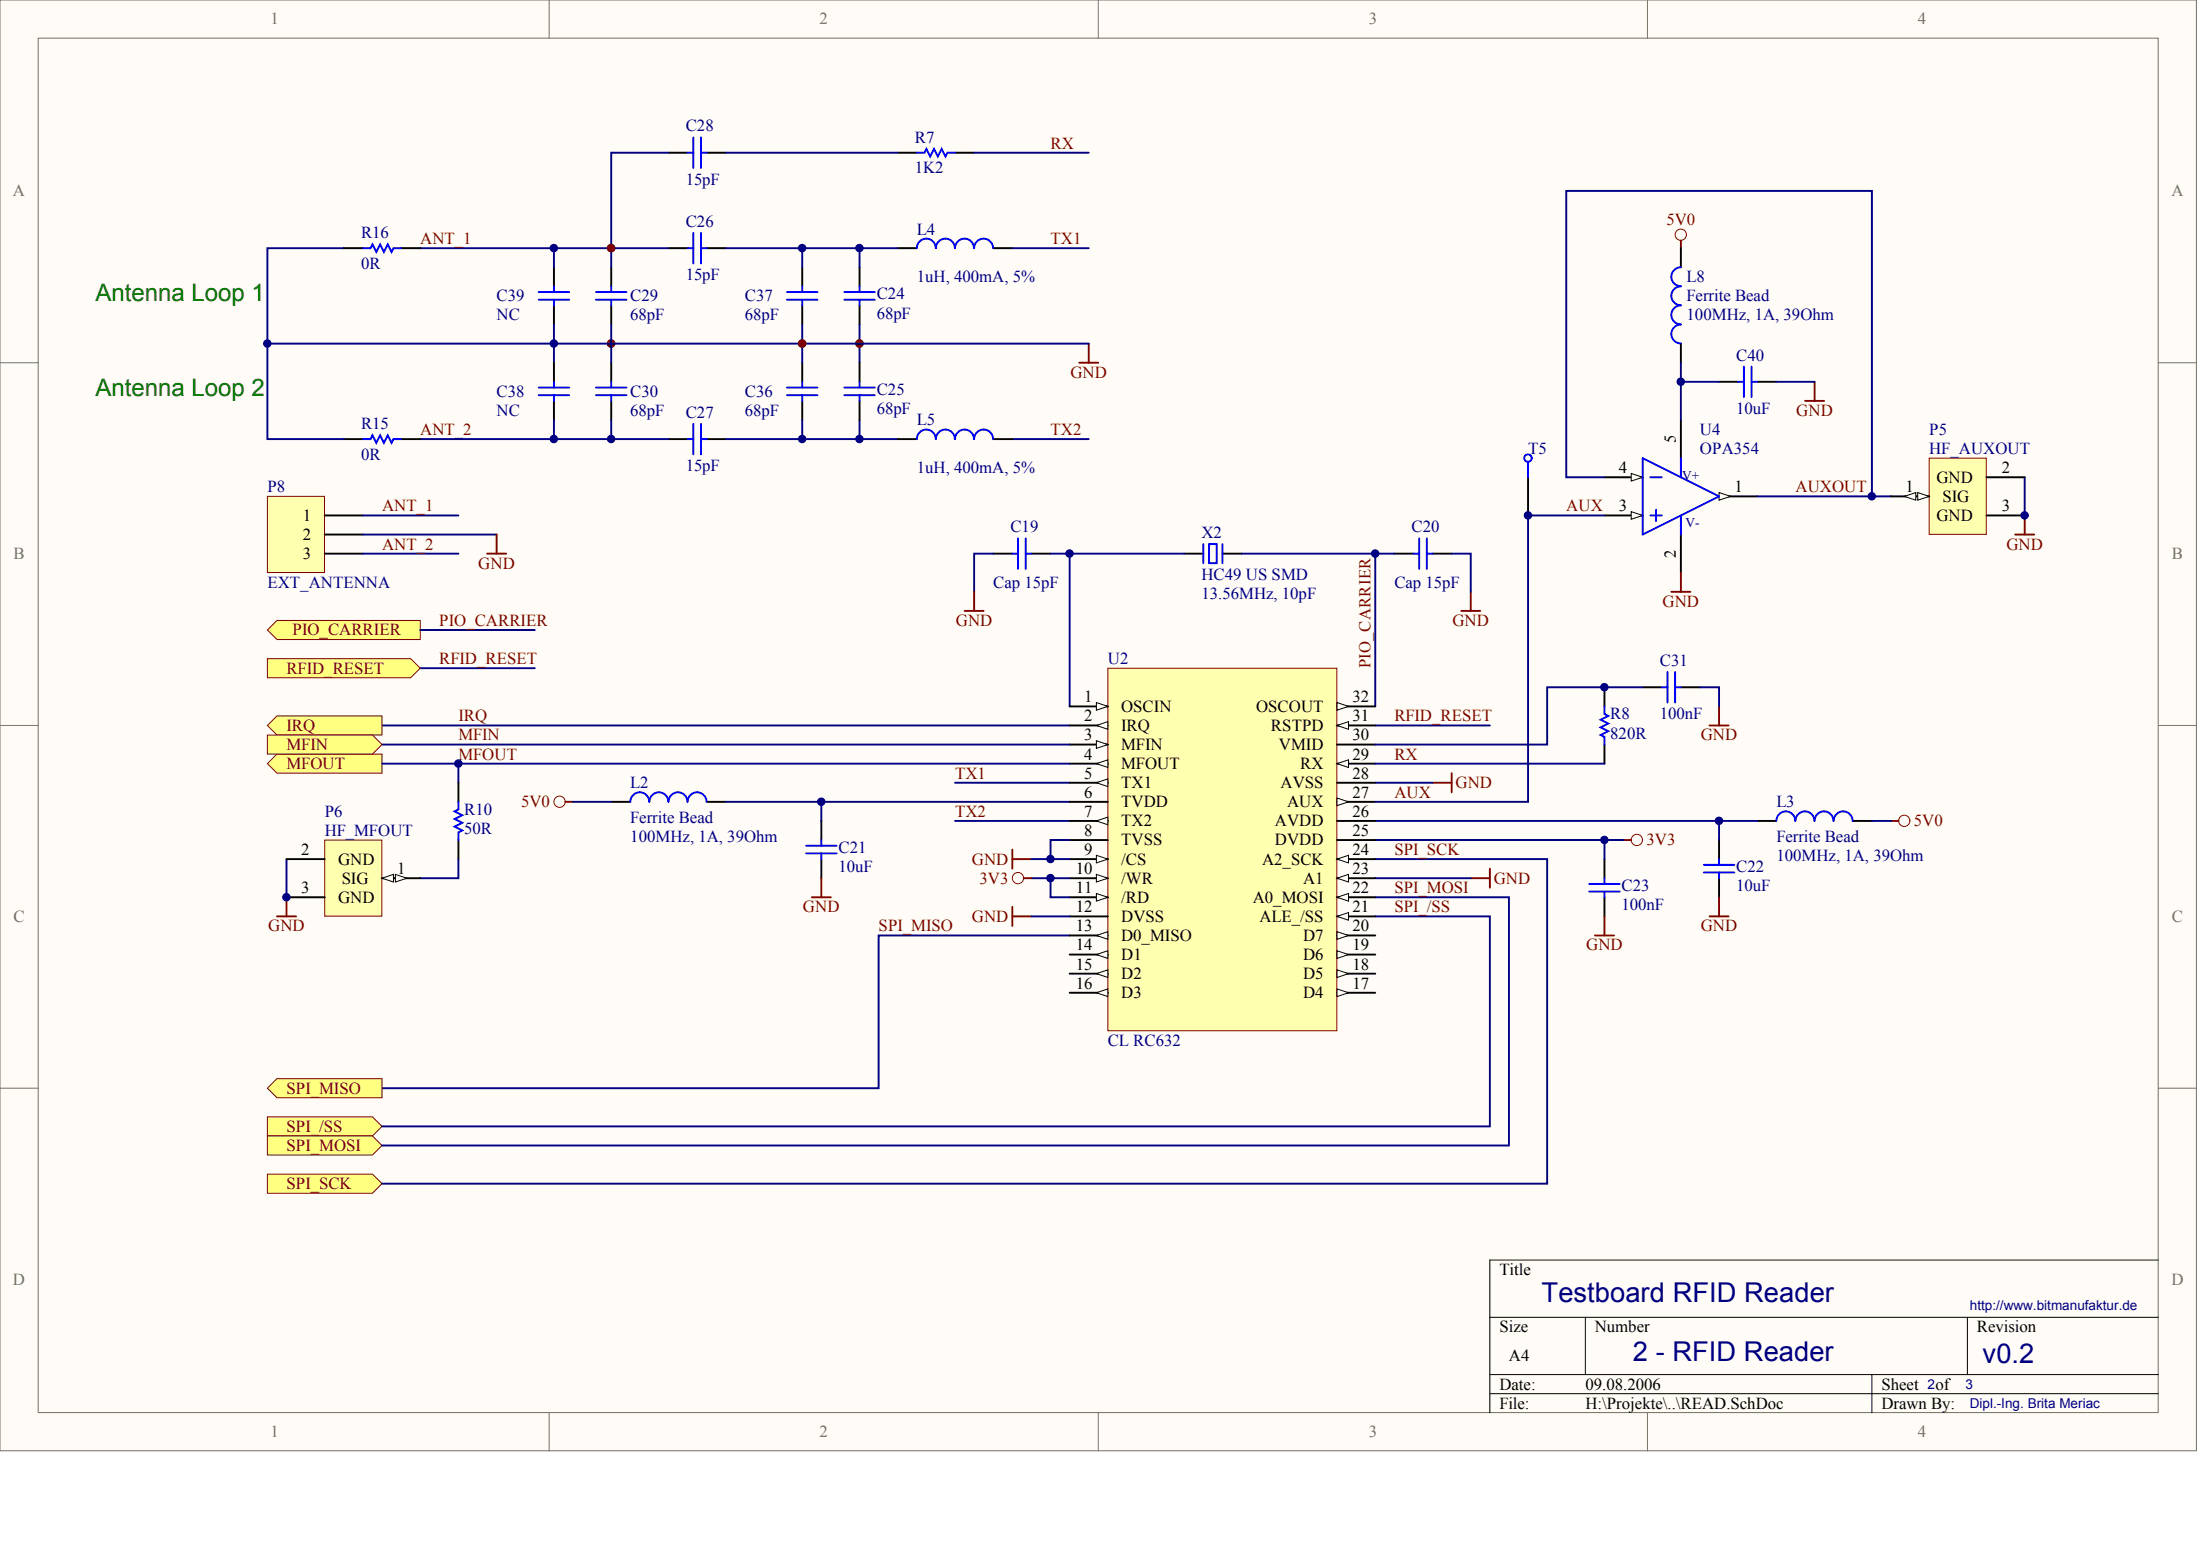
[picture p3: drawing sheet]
<svg xmlns="http://www.w3.org/2000/svg" width="840mm" height="594mm" viewBox="0 0 840 594" stroke-linecap="round" stroke-linejoin="round" font-family="sans-serif">
<g fill="#fffcf8" stroke="#716f64" stroke-width=".38">
<path d="M0 0h838.2v553.5h-838.2z"/>
<path d="M14.6 14.6h809.1v524.4h-809.1z"/>
</g>
<path d="M209.6 0v14.6M419.2 0v14.6M628.7 0v14.6M0 138.4h14.6M823.7 138.4h14.6M0 276.8h14.6M823.7 276.8h14.6M0 415.2h14.6M823.7 415.2h14.6M209.6 539v14.6M419.2 539v14.6M628.7 539v14.6" fill="none" stroke="#716f64" stroke-width=".38"/>
<path d="M823.7 480.8h-255.1v58.2M568.6 502.6h255.1M605 502.6v21.9M750.8 502.6v21.9M568.6 524.5h255.1M568.6 531.8h255.1M714.4 524.5v14.5" fill="none" stroke="#000" stroke-width=".38"/>
<g fill="#000080" stroke="#000080" stroke-width=".38">
<circle cx="233.2" cy="131.1" r="1.42"/>
<circle cx="233.2" cy="94.7" r="1.42"/>
<circle cx="306.1" cy="131.1" r="1.42"/>
<circle cx="328" cy="131.1" r="1.42"/>
</g>
<path d="M379.1 211.2h7.3M393.6 211.2h7.3M452 211.2h7.2M466.5 211.2h7.3M532.1 211.2h7.3M546.7 211.2h7.3" fill="none" stroke="#000" stroke-width=".73"/>
<path d="M386.4 211.2h2.1M388.5 205.4v11.7M391.5 211.2h2.1M391.5 205.4v11.7M459.2 207.6v7.3M461.4 207.6h3v7.3h-3zM466.5 207.6v7.3M539.4 211.2h2.2M541.6 205.4v11.7M544.5 205.4v11.7M544.5 211.2h2.2" fill="none" stroke="#00f" stroke-width=".73"/>
<path d="M379.1 211.2h-7.3v14.6M400.9 211.2h7.3M452 211.2h-43.8v58.3M473.8 211.2h51.1v58.3M524.9 211.2h7.2M554 211.2h7.3v14.6M145.8 276.8h262.4M524.9 298.7h21.8M524.9 320.5h94.7" fill="none" stroke="#000080" stroke-width=".73"/>
<path d="M411.9 138.4h7.3M415.5 131.1v7.3M557.7 233.1h7.2M561.3 225.8v7.3M546.7 298.7h7.3M554 295v7.3M215.8 305.9h2.9M386.4 324.2v7.2M386.4 327.8h7.2M619.6 320.5h2.9" fill="none" stroke="#800000" stroke-width=".73"/>
<g fill="none" stroke="#800000" stroke-width=".38">
<circle cx="213.6" cy="305.9" r="2.15"/>
<circle cx="624.7" cy="320.5" r="2.15"/>
</g>
<path d="M102.1 276.8l3.6-3.6h40.1v7.2h-40.1z" fill-rule="evenodd" fill="#ffff80" stroke="#800000" stroke-width=".38"/>
<path d="M233.3 305.9h7.3M269.7 305.9h7.3M313.5 313.2v7.3M670.6 313.2h7.3M707.1 313.2h7.3M313.5 327.8v7.3M656.1 320.5v7.3M656.1 335.1v7.3" fill="none" stroke="#000" stroke-width=".73"/>
<g fill="none" stroke="#00f" stroke-width=".73">
<path d="M247.8 305.9a3.6 3.6 0 0 0-3.6-3.6 3.6 3.6 0 0 0-3.6 3.6M255.1 305.9a3.6 3.6 0 0 0-3.6-3.6 3.6 3.6 0 0 0-3.7 3.6M262.4 305.9a3.6 3.6 0 0 0-3.7-3.6 3.6 3.6 0 0 0-3.6 3.6M269.6 305.9a3.6 3.6 0 0 0-3.6-3.6 3.6 3.6 0 0 0-3.6 3.6M685.2 313.2a3.6 3.6 0 0 0-3.7-3.6 3.6 3.6 0 0 0-3.6 3.6M699.7 313.2a3.6 3.6 0 0 0-3.6-3.6 3.6 3.6 0 0 0-3.7 3.6 3.6 3.6 0 0 0-3.6-3.6 3.6 3.6 0 0 0-3.6 3.6M707 313.2a3.6 3.6 0 0 0-3.6-3.6 3.6 3.6 0 0 0-3.6 3.6M307.6 325.6h11.7M307.6 322.7h11.7M313.5 320.5v2.2M313.5 325.6v2.2M650.2 332.9h11.7"/>
<path d="M650.2 330h11.7M656.1 327.8v2.2M656.1 332.9v2.2"/>
</g>
<path d="M218.7 305.9h14.6M277 305.9h131.2M313.5 305.9v7.3M524.9 313.2h145.7M656.1 313.2v7.3M714.4 313.2h7.3M408.2 356.9h-72.9v58.3h-189.5" fill="none" stroke="#000080" stroke-width=".73"/>
<circle cx="726.7" cy="313.2" r="2.15" fill="none" stroke="#800000" stroke-width=".38"/>
<path d="M721.7 313.2h2.9M313.5 335.1v7.3M309.8 342.4h7.3M652.4 349.7h7.3M656.1 342.4v7.3" fill="none" stroke="#800000" stroke-width=".73"/>
<g fill="#ffff80" stroke="#800000" stroke-width=".38">
<path d="M102.1 415.2l3.6-3.6h40.1v7.3h-40.1z" fill-rule="evenodd"/>
<path d="M102.1 448h40l3.7 3.6-3.7 3.7h-40z" fill-rule="evenodd"/>
<path d="M102.1 426.1h40l3.7 3.7-3.7 3.6h-40z" fill-rule="evenodd"/>
<path d="M102.1 433.4h40l3.7 3.7-3.7 3.6h-40z" fill-rule="evenodd"/>
</g>
<path d="M524.9 276.8h43.7M364.5 298.7h43.7M364.5 313.2h43.7M524.9 327.8h65.6v123.8h-444.7M524.9 335.1h36.4M524.9 342.4h51v94.7h-430.1M524.9 349.7h43.7v80.1h-422.8" fill="none" stroke="#000080" stroke-width=".73"/>
<path d="M652.4 276.8h7.3M656.1 269.5v7.3M561.3 335.1h7.3M568.6 331.4v7.3M608.7 356.9h7.3M612.3 349.7v7.2" fill="none" stroke="#800000" stroke-width=".73"/>
<g fill="none" stroke="#000" stroke-width=".73">
<path d="M255.1 58.3h7.3M269.7 58.3h7.3M342.6 58.3h7.3M364.5 58.3h7.3M255.1 94.7h7.3M269.7 94.7h7.3M342.6 94.7h7.3M379.1 94.7h7.3M328 102v7.3M328 116.5v7.3M255.1 167.5h7.3M269.7 167.5h7.3"/>
<path d="M612.3 262.2v7.3M626.9 262.2h7.3M641.5 262.2h7.3M612.3 284.1v7.3M612.3 327.8v7.3M612.3 342.4v7.3"/>
</g>
<g fill="none" stroke="#00f" stroke-width=".73">
<path d="M262.4 58.3h2.2M264.6 52.4v11.7M267.5 52.4v11.7M267.5 58.3h2.2M349.9 58.3h2.9l.7-1.5 1.5 2.9 1.5-2.9 1.4 2.9 1.5-2.9 1.4 2.9 .8-1.4h2.9M262.4 94.7h2.2M264.6 88.9v11.6M267.5 88.9v11.6M267.5 94.7h2.2M357.1 94.7a3.6 3.6 0 0 0-3.6-3.7 3.6 3.6 0 0 0-3.6 3.7M364.4 94.7a3.6 3.6 0 0 0-3.6-3.7 3.6 3.6 0 0 0-3.6 3.7M371.7 94.7a3.6 3.6 0 0 0-3.6-3.7 3.6 3.6 0 0 0-3.6 3.7"/>
<path d="M379 94.7a3.6 3.6 0 0 0-3.6-3.7 3.6 3.6 0 0 0-3.6 3.7M322.2 111.4h11.7M322.2 114.4h11.7M328 109.3v2.1M328 114.4v2.1M262.4 167.5h2.2M264.6 161.7v11.7M267.5 161.7v11.7M267.5 167.5h2.2M636.4 256.4v11.7M639.3 256.4v11.7M612.3 269.5v2.9l1.5 .8-2.9 1.4 2.9 1.5-2.9 1.4 2.9 1.5-2.9 1.4 1.4 .8v2.9"/>
<path d="M634.2 262.2h2.2M639.3 262.2h2.2M606.5 337.3h11.7M612.3 335.1v2.2M606.5 340.2h11.7M612.3 340.2v2.2"/>
</g>
<path d="M422.8 255h87.4v138.3h-87.4z" fill="#ffffb0" stroke="#800000" stroke-width=".38"/>
<path d="M408.2 269.5h14.6" fill="none" stroke="#000" stroke-width=".73"/>
<path d="M418.4 268.1l4.4 1.4-4.4 1.5z" fill="#fffcf8" stroke="#000" stroke-width=".38"/>
<path d="M408.2 276.8h14.6" fill="none" stroke="#000" stroke-width=".73"/>
<path d="M418.4 276.8l4.4-1.5v3z" fill="#fffcf8" stroke="#000" stroke-width=".38"/>
<path d="M408.2 284.1h14.6" fill="none" stroke="#000" stroke-width=".73"/>
<path d="M418.4 282.6l4.4 1.5-4.4 1.4z" fill="#fffcf8" stroke="#000" stroke-width=".38"/>
<path d="M408.2 291.4h14.6" fill="none" stroke="#000" stroke-width=".73"/>
<path d="M418.4 291.4l4.4-1.5v2.9z" fill="#fffcf8" stroke="#000" stroke-width=".38"/>
<path d="M408.2 298.7h14.6" fill="none" stroke="#000" stroke-width=".73"/>
<path d="M418.4 298.7l4.4-1.5v2.9z" fill="#fffcf8" stroke="#000" stroke-width=".38"/>
<path d="M408.2 305.9h14.6M408.2 313.2h14.6" fill="none" stroke="#000" stroke-width=".73"/>
<path d="M418.4 313.2l4.4-1.4v2.9z" fill="#fffcf8" stroke="#000" stroke-width=".38"/>
<path d="M408.2 320.5h14.6M408.2 327.8h14.6" fill="none" stroke="#000" stroke-width=".73"/>
<path d="M418.4 326.3l4.4 1.5-4.4 1.5z" fill="#fffcf8" stroke="#000" stroke-width=".38"/>
<path d="M408.2 335.1h14.6" fill="none" stroke="#000" stroke-width=".73"/>
<path d="M418.4 333.6l4.4 1.5-4.4 1.4z" fill="#fffcf8" stroke="#000" stroke-width=".38"/>
<path d="M408.2 342.4h14.6" fill="none" stroke="#000" stroke-width=".73"/>
<path d="M418.4 340.9l4.4 1.5-4.4 1.4z" fill="#fffcf8" stroke="#000" stroke-width=".38"/>
<path d="M408.2 349.7h14.6M408.2 356.9h14.6" fill="none" stroke="#000" stroke-width=".73"/>
<path d="M418.4 356.9l4.4-1.4v2.9z" fill="#fffcf8" stroke="#000" stroke-width=".38"/>
<path d="M408.2 364.2h14.6" fill="none" stroke="#000" stroke-width=".73"/>
<path d="M418.4 364.2l4.4-1.4v2.9z" fill="#fffcf8" stroke="#000" stroke-width=".38"/>
<path d="M408.2 371.5h14.6" fill="none" stroke="#000" stroke-width=".73"/>
<path d="M418.4 371.5l4.4-1.5v3z" fill="#fffcf8" stroke="#000" stroke-width=".38"/>
<path d="M408.2 378.8h14.6" fill="none" stroke="#000" stroke-width=".73"/>
<path d="M418.4 378.8l4.4-1.5v2.9z" fill="#fffcf8" stroke="#000" stroke-width=".38"/>
<path d="M510.3 378.8h14.6" fill="none" stroke="#000" stroke-width=".73"/>
<path d="M510.3 377.3l4.3 1.5-4.3 1.4z" fill="#fffcf8" stroke="#000" stroke-width=".38"/>
<path d="M510.3 371.5h14.6" fill="none" stroke="#000" stroke-width=".73"/>
<path d="M510.3 370l4.3 1.5-4.3 1.5z" fill="#fffcf8" stroke="#000" stroke-width=".38"/>
<path d="M510.3 364.2h14.6" fill="none" stroke="#000" stroke-width=".73"/>
<path d="M510.3 362.8l4.3 1.4-4.3 1.5z" fill="#fffcf8" stroke="#000" stroke-width=".38"/>
<path d="M510.3 356.9h14.6" fill="none" stroke="#000" stroke-width=".73"/>
<path d="M510.3 355.5l4.3 1.4-4.3 1.5z" fill="#fffcf8" stroke="#000" stroke-width=".38"/>
<path d="M510.3 349.7h14.6" fill="none" stroke="#000" stroke-width=".73"/>
<path d="M510.3 349.7l4.3-1.5v2.9z" fill="#fffcf8" stroke="#000" stroke-width=".38"/>
<path d="M510.3 342.4h14.6" fill="none" stroke="#000" stroke-width=".73"/>
<path d="M510.3 342.4l4.3-1.5v2.9z" fill="#fffcf8" stroke="#000" stroke-width=".38"/>
<path d="M510.3 335.1h14.6" fill="none" stroke="#000" stroke-width=".73"/>
<path d="M510.3 335.1l4.3-1.5v2.9z" fill="#fffcf8" stroke="#000" stroke-width=".38"/>
<path d="M510.3 327.8h14.6" fill="none" stroke="#000" stroke-width=".73"/>
<path d="M510.3 327.8l4.3-1.5v3z" fill="#fffcf8" stroke="#000" stroke-width=".38"/>
<path d="M510.3 313.2h14.6M510.3 305.9h14.6M510.3 320.5h14.6" fill="none" stroke="#000" stroke-width=".73"/>
<path d="M510.3 304.5l4.3 1.4-4.3 1.5z" fill="#fffcf8" stroke="#000" stroke-width=".38"/>
<path d="M510.3 298.7h14.6M510.3 291.4h14.6" fill="none" stroke="#000" stroke-width=".73"/>
<path d="M510.3 291.4l4.3-1.5v2.9z" fill="#fffcf8" stroke="#000" stroke-width=".38"/>
<path d="M510.3 276.8h14.6M510.3 284.1h14.6" fill="none" stroke="#000" stroke-width=".73"/>
<path d="M510.3 276.8l4.3-1.5v3z" fill="#fffcf8" stroke="#000" stroke-width=".38"/>
<path d="M510.3 269.5h14.6" fill="none" stroke="#000" stroke-width=".73"/>
<path d="M510.3 268.1l4.3 1.4-4.3 1.5z" fill="#fffcf8" stroke="#000" stroke-width=".38"/>
<path d="M371.8 58.3h43.7M386.4 94.7h29.1M328 123.8v14.6M415.5 131.1h-204.1v7.3M328 160.3v7.2M386.4 167.5h29.1M160.4 255h43.7M145.8 284.1h262.4M393.6 335.1h14.6M400.9 335.1v7.3h7.3M393.6 349.7h14.6" fill="none" stroke="#000080" stroke-width=".73"/>
<circle cx="388.5" cy="335" r="2.15" fill="none" stroke="#800000" stroke-width=".38"/>
<path d="M390.7 335.1h2.9M386.4 346v7.3M386.4 349.7h7.2" fill="none" stroke="#800000" stroke-width=".73"/>
<path d="M233.3 102v7.3M233.3 116.5v7.3M233.3 138.4v7.3M233.3 153v7.3" fill="none" stroke="#000" stroke-width=".73"/>
<path d="M227.4 114.4h11.7M227.4 111.4h11.7M233.3 109.3v2.1M233.3 114.4v2.1M227.4 150.8h11.7M227.4 147.9h11.7M233.3 145.7v2.2M233.3 150.8v2.2" fill="none" stroke="#00f" stroke-width=".73"/>
<g fill="#800000" stroke="#800000" stroke-width=".38">
<circle cx="233.2" cy="131.1" r="1.42"/>
<circle cx="328" cy="131.1" r="1.42"/>
</g>
<path d="M102.1 251.3h54.6l3.7 3.7-3.7 3.6h-54.6z" fill-rule="evenodd" fill="#ffff80" stroke="#800000" stroke-width=".38"/>
<path d="M626.9 262.2h-36.4v21.9h-65.6M648.8 262.2h7.3v7.3M408.2 291.4h-233.2v7.3M524.9 291.4h87.4M393.6 327.8h14.6M408.2 320.5h-7.3v7.3M612.3 320.5v7.3" fill="none" stroke="#000080" stroke-width=".73"/>
<path d="M656.1 189.4h14.5" fill="none" stroke="#000" stroke-width=".73"/>
<path d="M656.1 187.9l4.3 1.5-4.3 1.4z" fill="#fffcf8" stroke="#000" stroke-width=".38"/>
<path d="M612.3 182.1h14.6" fill="none" stroke="#000" stroke-width=".73"/>
<path d="M622.5 180.6l4.4 1.5-4.4 1.5z" fill="#fffcf8" stroke="#000" stroke-width=".38"/>
<path d="M612.3 196.7h14.6" fill="none" stroke="#000" stroke-width=".73"/>
<path d="M622.5 195.2l4.4 1.5-4.4 1.4z" fill="#fffcf8" stroke="#000" stroke-width=".38"/>
<path d="M211.4 102v7.3M211.4 116.5v7.3M306.2 102v7.3M306.2 116.5v7.3M211.4 138.4v7.3M306.2 138.4v7.3M211.4 153v7.3M306.2 153v7.3M641.5 160.3v14.5M641.5 204v14.5M175 298.7v7.2M175 320.5v7.3" fill="none" stroke="#000" stroke-width=".73"/>
<g fill="none" stroke="#00f" stroke-width=".73">
<path d="M205.6 114.4h11.6M205.6 111.4h11.6M211.4 109.3v2.1M211.4 114.4v2.1M300.3 114.4h11.7M300.3 111.4h11.7M306.2 109.3v2.1M306.2 114.4v2.1M205.6 150.8h11.6M205.6 147.9h11.6M211.4 145.7v2.2M211.4 150.8v2.2"/>
<path d="M300.3 150.8h11.7M300.3 147.9h11.7M306.2 145.7v2.2M306.2 150.8v2.2M626.9 174.8l29.2 14.6-29.2 14.6zM641.5 174.8v7.3M629.8 182.1h4.4M629.8 196.7h4.4M632 194.5v4.4M641.5 196.7v7.3M175 305.9v3l-1.5 .7 2.9 1.4-2.9 1.5 2.9 1.5-2.9 1.4 2.9 1.5-1.4 .7v2.9"/>
</g>
<path d="M255.1 58.3h-21.8v43.7M277 58.3h65.6M277 94.7h65.6M306.2 123.8v14.6M211.4 160.3v7.2M277 167.5h65.6M306.2 160.3v7.2M612.3 182.1h-14.5v-109.3h116.6v116.6h7.3M612.3 196.7h-29.1v109.2h-58.3M772.7 182.1v14.6M109.3 327.8v14.6" fill="none" stroke="#000080" stroke-width=".73"/>
<circle cx="641.5" cy="89.6" r="2.15" fill="none" stroke="#800000" stroke-width=".38"/>
<path d="M641.5 91.8v2.9M772.7 196.7v7.3M641.5 218.5v7.3M769.1 204h7.2M637.8 225.8h7.3M105.7 349.7h7.3M109.3 342.4v7.3" fill="none" stroke="#800000" stroke-width=".73"/>
<circle cx="306.1" cy="131.1" r="1.42" fill="#800000" stroke="#800000" stroke-width=".38"/>
<path d="M102.1 189.4h21.8v29.1h-21.8z" fill="#ffffb0" stroke="#800000" stroke-width=".38"/>
<g fill="none" stroke="#000" stroke-width=".73">
<path d="M131.2 94.7h7.3M153.1 94.7h7.3M641.5 94.7v7.3M641.5 131.1v7.3M656.1 145.7h7.3M670.6 145.7h7.3M131.2 167.5h7.3M153.1 167.5h7.3M342.6 167.5h7.3M379.1 167.5h7.3M123.9 196.7h14.6M123.9 204h14.6"/>
<path d="M123.9 211.2h14.6"/>
</g>
<g fill="none" stroke="#000080" stroke-width=".73">
<path d="M131.2 94.7h-29.1v72.8h29.1M160.4 94.7h94.7M211.4 123.8v7.3h-109.3M233.3 123.8v14.6M641.5 138.4v7.3h14.6M641.5 145.7v14.6M677.9 145.7h14.6M160.4 167.5h94.7M233.3 160.3v7.2M138.5 196.7h36.5M670.6 189.4h43.8M138.5 204h51"/>
<path d="M138.5 211.2h36.5"/>
</g>
<g fill="none" stroke="#00f" stroke-width=".73">
<path d="M138.5 94.7h2.9l.7-1.5 1.5 2.9 1.5-2.9 1.4 2.9 1.5-2.9 1.4 2.9 .8-1.4h2.9M641.5 116.5a3.6 3.6 0 0 0-3.7 3.7 3.6 3.6 0 0 0 3.7 3.6M641.5 109.3a3.6 3.6 0 0 0-3.7 3.6 3.6 3.6 0 0 0 3.7 3.6M641.5 102a3.6 3.6 0 0 0-3.7 3.6 3.6 3.6 0 0 0 3.7 3.6M641.5 123.8a3.6 3.6 0 0 0-3.7 3.6 3.6 3.6 0 0 0 3.7 3.6M665.5 139.9v11.6M668.5 139.9v11.6M663.4 145.7h2.1M668.5 145.7h2.1M138.5 167.5h2.9l.7-1.4 1.5 2.9 1.5-2.9 1.4 2.9 1.5-2.9 1.4 2.9 .8-1.5h2.9M357.1 167.5a3.6 3.6 0 0 0-3.6-3.6 3.6 3.6 0 0 0-3.6 3.6M364.4 167.5a3.6 3.6 0 0 0-3.6-3.6 3.6 3.6 0 0 0-3.6 3.6"/>
<path d="M371.7 167.5a3.6 3.6 0 0 0-3.6-3.6 3.6 3.6 0 0 0-3.6 3.6M379 167.5a3.6 3.6 0 0 0-3.6-3.6 3.6 3.6 0 0 0-3.6 3.6"/>
</g>
<path d="M688.9 153h7.3M692.5 145.7v7.3M185.9 211.2h7.3M189.5 204v7.2M368.1 233.1h7.3M371.8 225.8v7.3" fill="none" stroke="#800000" stroke-width=".73"/>
<path d="M102.1 291.4l3.6-3.7h40.1v7.3h-40.1z" fill-rule="evenodd" fill="#ffff80" stroke="#800000" stroke-width=".38"/>
<path d="M145.8 291.4h29.2" fill="none" stroke="#000080" stroke-width=".73"/>
<path d="M328 138.4v7.3M328 153v7.3" fill="none" stroke="#000" stroke-width=".73"/>
<path d="M322.2 147.9h11.7M322.2 150.8h11.7M328 145.7v2.2M328 150.8v2.2" fill="none" stroke="#00f" stroke-width=".73"/>
<path d="M102.1 280.4h40l3.7 3.7-3.7 3.6h-40z" fill-rule="evenodd" fill="#ffff80" stroke="#800000" stroke-width=".38"/>
<path d="M211.4 94.7v7.3M306.2 94.7v7.3M328 94.7v7.3M175 327.8v7.3h-14.6" fill="none" stroke="#000080" stroke-width=".73"/>
<path d="M583.2 182.1v14.6" fill="none" stroke="#000" stroke-width=".73"/>
<g fill="none" stroke="#00f" stroke-width=".73">
<path d="M583.2 176.3v5.8"/>
<circle cx="583.1" cy="174.8" r="1.42"/>
</g>
<circle cx="233.2" cy="94.7" r="1.42" fill="#800000" stroke="#800000" stroke-width=".38"/>
<path d="M102.1 240.4l3.6-3.7h54.7v7.3h-54.7z" fill-rule="evenodd" fill="#ffff80" stroke="#800000" stroke-width=".38"/>
<path d="M160.4 240.4h43.7" fill="none" stroke="#000080" stroke-width=".73"/>
<path d="M123.9 320.5h21.8v29.1h-21.8z" fill="#ffffb0" stroke="#800000" stroke-width=".38"/>
<path d="M145.8 335.1h14.6" fill="none" stroke="#000" stroke-width=".73"/>
<g fill="#fffcf8" stroke="#000" stroke-width=".38">
<path d="M145.8 335.1l4.4-1.5v2.9z"/>
<path d="M150.9 333.6l4.4 1.5-4.4 1.4z"/>
</g>
<path d="M109.3 327.8h14.6M109.3 342.4h14.6" fill="none" stroke="#000" stroke-width=".73"/>
<path d="M736.3 174.8h21.8v29.1h-21.8z" fill="#ffffb0" stroke="#800000" stroke-width=".38"/>
<path d="M721.7 189.4h14.6" fill="none" stroke="#000" stroke-width=".73"/>
<g fill="#fffcf8" stroke="#000" stroke-width=".38">
<path d="M731.9 187.9l4.4 1.5-4.4 1.4z"/>
<path d="M726.8 189.4l4.4-1.5v2.9z"/>
</g>
<path d="M758.1 182.1h14.6M758.1 196.7h14.6" fill="none" stroke="#000" stroke-width=".73"/>
<g fill="#000080" stroke="#000080" stroke-width=".38">
<circle cx="102" cy="131.1" r="1.42"/>
<circle cx="109.3" cy="342.3" r="1.42"/>
<circle cx="174.9" cy="291.3" r="1.42"/>
<circle cx="211.4" cy="167.5" r="1.42"/>
<circle cx="211.4" cy="131.1" r="1.42"/>
<circle cx="211.4" cy="94.7" r="1.42"/>
<circle cx="233.2" cy="167.5" r="1.42"/>
<circle cx="306.1" cy="167.5" r="1.42"/>
<circle cx="306.1" cy="94.7" r="1.42"/>
<circle cx="313.4" cy="305.9" r="1.42"/>
<circle cx="328" cy="167.5" r="1.42"/>
<circle cx="328" cy="94.7" r="1.42"/>
<circle cx="400.9" cy="335" r="1.42"/>
<circle cx="400.9" cy="327.8" r="1.42"/>
<circle cx="408.2" cy="211.2" r="1.42"/>
<circle cx="524.8" cy="211.2" r="1.42"/>
<circle cx="583.1" cy="196.6" r="1.42"/>
<circle cx="612.3" cy="320.5" r="1.42"/>
<circle cx="612.3" cy="262.2" r="1.42"/>
<circle cx="641.5" cy="145.6" r="1.42"/>
<circle cx="656" cy="313.2" r="1.42"/>
<circle cx="714.4" cy="189.4" r="1.42"/>
<circle cx="772.7" cy="196.6" r="1.42"/>
</g>
<g font-size="10.4" fill="#000080">
<text x="588.3" y="496.8">Testboard RFID Reader</text>
<text x="623.2" y="519.3">2 - RFID Reader</text>
<text x="756.6" y="520.1">v0.2</text>
</g>
<g font-size="9.2" fill="#008000">
<text x="36.4" y="114.7">Antenna Loop 1</text>
<text x="36.4" y="151.1">Antenna Loop 2</text>
</g>
<g font-size="6.4" fill="#716f64">
<text x="103.2" y="9.3">1</text>
<text x="312.8" y="9.3">2</text>
<text x="522.4" y="9.3">3</text>
<text x="732" y="9.3">4</text>
<text x="5" y="74.9">A</text>
<text x="828.7" y="74.9">A</text>
<text x="5.2" y="213.3">B</text>
<text x="828.9" y="213.3">B</text>
<text x="5.2" y="351.7">C</text>
<text x="828.9" y="351.7">C</text>
<text x="5" y="490.1">D</text>
<text x="828.7" y="490.1">D</text>
<text x="103.2" y="548.4">1</text>
<text x="312.8" y="548.4">2</text>
<text x="522.4" y="548.4">3</text>
<text x="732" y="548.4">4</text>
</g>
<g font-size="6.4" fill="#000080">
<text x="261.7" y="50.1">C28</text>
<text x="349.2" y="54.5">R7</text>
<text x="261.7" y="70.5">15pF</text>
<text x="349.2" y="66.2">1K2</text>
<text x="261.7" y="86.6">C26</text>
<text x="349.9" y="89.5">L4</text>
<text x="137.8" y="90.9">R16</text>
<text x="137.8" y="102.6">0R</text>
<text x="261.7" y="107">15pF</text>
<text x="349.9" y="107.7">1uH, 400mA, 5%</text>
<text x="643.7" y="107.7">L8</text>
<text x="189.5" y="115">C39</text>
<text x="240.6" y="115">C29</text>
<text x="284.3" y="115">C37</text>
<text x="334.6" y="114.2">C24</text>
<text x="643.7" y="115">Ferrite Bead</text>
<text x="189.5" y="122.3">NC</text>
<text x="240.6" y="122.3">68pF</text>
<text x="284.3" y="122.3">68pF</text>
<text x="334.6" y="121.5">68pF</text>
<text x="643.7" y="122.3">100MHz, 1A, 39Ohm</text>
<text x="662.6" y="137.6">C40</text>
<text x="189.5" y="151.4">C38</text>
<text x="240.6" y="151.4">C30</text>
<text x="284.3" y="151.4">C36</text>
<text x="334.6" y="150.7">C25</text>
<text x="189.5" y="158.7">NC</text>
<text x="240.6" y="158.7">68pF</text>
<text x="261.7" y="159.4">C27</text>
<text x="284.3" y="158.7">68pF</text>
<text x="334.6" y="158">68pF</text>
<text x="662.6" y="158">10uF</text>
<text x="137.8" y="163.8">R15</text>
<text x="349.9" y="162.3">L5</text>
<text x="648.8" y="166">U4</text>
<text x="736.3" y="166">P5</text>
<text x="583.2" y="173.2">T5</text>
<text x="648.8" y="173.2">OPA354</text>
<text x="736.3" y="173.2">HF_AUXOUT</text>
<text x="137.8" y="175.4">0R</text>
<text x="261.7" y="179.8">15pF</text>
<text x="349.9" y="180.5">1uH, 400mA, 5%</text>
<text x="102.1" y="187.8">P8</text>
<text x="385.6" y="203.1">C19</text>
<text x="538.7" y="203.1">C20</text>
<text x="458.5" y="205.3">X2</text>
<text x="458.5" y="221.3">HC49 US SMD</text>
<text x="102.1" y="224.2">EXT_ANTENNA</text>
<text x="379.1" y="224.2">Cap 15pF</text>
<text x="532.1" y="224.2">Cap 15pF</text>
<text x="458.5" y="228.6">13.56MHz, 10pF</text>
<text x="422.8" y="253.4">U2</text>
<text x="633.5" y="254.1">C31</text>
<text x="614.5" y="274.5">R8</text>
<text x="633.5" y="274.5">100nF</text>
<text x="614.5" y="281.8">820R</text>
<text x="240.6" y="300.7">L2</text>
<text x="123.9" y="311.7">P6</text>
<text x="177.1" y="310.9">R10</text>
<text x="677.9" y="308">L3</text>
<text x="240.6" y="313.8">Ferrite Bead</text>
<text x="123.9" y="318.9">HF_MFOUT</text>
<text x="177.1" y="318.2">50R</text>
<text x="240.6" y="321.1">100MHz, 1A, 39Ohm</text>
<text x="677.9" y="321.1">Ferrite Bead</text>
<text x="320" y="325.5">C21</text>
<text x="677.9" y="328.4">100MHz, 1A, 39Ohm</text>
<text x="320" y="332.8">10uF</text>
<text x="662.6" y="332.8">C22</text>
<text x="618.9" y="340.1">C23</text>
<text x="662.6" y="340.1">10uF</text>
<text x="618.9" y="347.3">100nF</text>
<text x="422.8" y="399.1">CL RC632</text>
</g>
<g font-size="6.4" fill="#800000">
<text x="400.9" y="56.7">RX</text>
<text x="635.9" y="85.8">5V0</text>
<text x="160.4" y="93.1">ANT_1</text>
<text x="400.9" y="93.1">TX1</text>
<text x="408.5" y="144.1">GND</text>
<text x="685.5" y="158.7">GND</text>
<text x="160.4" y="166">ANT_2</text>
<text x="400.9" y="166">TX2</text>
<text x="685.2" y="187.8">AUXOUT</text>
<text x="145.8" y="195.1">ANT_1</text>
<text x="597.8" y="195.1">AUX</text>
<text x="145.8" y="209.7">ANT_2</text>
<text x="765.7" y="209.7">GND</text>
<text x="182.5" y="217">GND</text>
<text x="634.5" y="231.5">GND</text>
<text x="167.7" y="238.8">PIO_CARRIER</text>
<text x="364.8" y="238.8">GND</text>
<text x="554.3" y="238.8">GND</text>
<text x="111.7" y="242.5">PIO_CARRIER</text>
<text x="109.3" y="257">RFID_RESET</text>
<text x="167.7" y="253.4">RFID_RESET</text>
<text x="175" y="275.2">IRQ</text>
<text x="532.1" y="275.2">RFID_RESET</text>
<text x="109.3" y="278.9">IRQ</text>
<text x="109.3" y="286.2">MFIN</text>
<text x="175" y="282.5">MFIN</text>
<text x="649.1" y="282.5">GND</text>
<text x="109.3" y="293.4">MFOUT</text>
<text x="175" y="289.8">MFOUT</text>
<text x="532.1" y="289.8">RX</text>
<text x="364.5" y="297.1">TX1</text>
<text x="532.1" y="304.4">AUX</text>
<text x="555.5" y="300.7">GND</text>
<text x="198.9" y="308">5V0</text>
<text x="364.5" y="311.7">TX2</text>
<text x="730.4" y="315.3">5V0</text>
<text x="628.4" y="322.6">3V3</text>
<text x="370.9" y="329.9">GND</text>
<text x="532.1" y="326.2">SPI_SCK</text>
<text x="373.8" y="337.2">3V3</text>
<text x="532.1" y="340.8">SPI_MOSI</text>
<text x="570.1" y="337.2">GND</text>
<text x="306.5" y="348.1">GND</text>
<text x="370.9" y="351.7">GND</text>
<text x="532.1" y="348.1">SPI_/SS</text>
<text x="102.3" y="355.4">GND</text>
<text x="335.3" y="355.4">SPI_MISO</text>
<text x="649.1" y="355.4">GND</text>
<text x="605.3" y="362.6">GND</text>
<text x="109.3" y="417.3">SPI_MISO</text>
<text x="109.3" y="431.9">SPI_/SS</text>
<text x="109.3" y="439.1">SPI_MOSI</text>
<text x="109.3" y="453.7">SPI_SCK</text>
</g>
<g font-size="6.4">
<text x="617.9" y="180.5">4</text>
<text x="739" y="184.2">GND</text>
<text x="764" y="180.5">2</text>
<text x="661.9" y="187.8">1</text>
<text x="727.2" y="187.8">1</text>
<text x="741.4" y="191.5">SIG</text>
<text x="617.9" y="195.1">3</text>
<text x="764" y="195.1">3</text>
<text x="115.6" y="198.7">1</text>
<text x="739" y="198.7">GND</text>
<text x="115.6" y="206">2</text>
<text x="115.6" y="213.3">3</text>
<text x="413.8" y="267.9">1</text>
<text x="516.1" y="267.9">32</text>
<text x="413.8" y="275.2">2</text>
<text x="427.9" y="271.6">OSCIN</text>
<text x="479.4" y="271.6">OSCOUT</text>
<text x="516.1" y="275.2">31</text>
<text x="427.9" y="278.9">IRQ</text>
<text x="485.1" y="278.9">RSTPD</text>
<text x="413.8" y="282.5">3</text>
<text x="427.9" y="286.2">MFIN</text>
<text x="488.1" y="286.2">VMID</text>
<text x="516.1" y="282.5">30</text>
<text x="413.8" y="289.8">4</text>
<text x="427.9" y="293.4">MFOUT</text>
<text x="496.2" y="293.4">RX</text>
<text x="516.1" y="289.8">29</text>
<text x="413.8" y="297.1">5</text>
<text x="516.1" y="297.1">28</text>
<text x="413.8" y="304.4">6</text>
<text x="427.9" y="300.7">TX1</text>
<text x="488.7" y="300.7">AVSS</text>
<text x="516.1" y="304.4">27</text>
<text x="413.8" y="311.7">7</text>
<text x="427.9" y="308">TVDD</text>
<text x="491.2" y="308">AUX</text>
<text x="516.1" y="311.7">26</text>
<text x="427.9" y="315.3">TX2</text>
<text x="486.5" y="315.3">AVDD</text>
<text x="413.8" y="318.9">8</text>
<text x="427.9" y="322.6">TVSS</text>
<text x="486.5" y="322.6">DVDD</text>
<text x="516.1" y="318.9">25</text>
<text x="114.9" y="326.2">2</text>
<text x="129" y="329.9">GND</text>
<text x="413.8" y="326.2">9</text>
<text x="427.9" y="329.9">/CS</text>
<text x="481.7" y="329.9">A2_SCK</text>
<text x="516.1" y="326.2">24</text>
<text x="151.6" y="333.5">1</text>
<text x="410.6" y="333.5">10</text>
<text x="516.1" y="333.5">23</text>
<text x="114.9" y="340.8">3</text>
<text x="130.4" y="337.2">SIG</text>
<text x="410.6" y="340.8">11</text>
<text x="427.9" y="337.2">/WR</text>
<text x="497.3" y="337.2">A1</text>
<text x="516.1" y="340.8">22</text>
<text x="129" y="344.4">GND</text>
<text x="427.9" y="344.4">/RD</text>
<text x="478.1" y="344.4">A0_MOSI</text>
<text x="410.6" y="348.1">12</text>
<text x="427.9" y="351.7">DVSS</text>
<text x="480.7" y="351.7">ALE_/SS</text>
<text x="516.1" y="348.1">21</text>
<text x="410.6" y="355.4">13</text>
<text x="427.9" y="359">D0_MISO</text>
<text x="497.3" y="359">D7</text>
<text x="516.1" y="355.4">20</text>
<text x="410.6" y="362.6">14</text>
<text x="516.1" y="362.6">19</text>
<text x="410.6" y="369.9">15</text>
<text x="427.9" y="366.3">D1</text>
<text x="497.3" y="366.3">D6</text>
<text x="516.1" y="369.9">18</text>
<text x="410.6" y="377.2">16</text>
<text x="427.9" y="373.6">D2</text>
<text x="497.3" y="373.6">D5</text>
<text x="516.1" y="377.2">17</text>
<text x="427.9" y="380.9">D3</text>
<text x="497.3" y="380.9">D4</text>
<text x="572.2" y="486.5">Title</text>
<text x="572.2" y="508.3">Size</text>
<text x="608.7" y="508.3">Number</text>
<text x="754.5" y="508.3">Revision</text>
<text x="575.9" y="519.3">A4</text>
<text x="572.2" y="530.2">Date:</text>
<text x="605" y="530.2">09.08.2006</text>
<text x="718" y="530.2">Sheet</text>
<text x="738.6" y="530.2">of</text>
<text x="572.2" y="537.5">File:</text>
<text x="605" y="537.5">H:\Projekte\..\READ.SchDoc</text>
<text x="718" y="537.5">Drawn By:</text>
</g>
<g font-size="6.3">
<text x="639.6" y="169" transform="rotate(-90 639.6 169)">5</text>
<text x="639.6" y="213.1" transform="rotate(-90 639.6 213.1)">2</text>
</g>
<text font-size="6.3" fill="#800000" x="523" y="255" transform="rotate(-90 523 255)">PIO_CARRIER</text>
<g font-size="5.2" fill="#000080">
<text x="751.8" y="500">http://www.bitmanufaktur.de</text>
<text x="735.7" y="529.9">2</text>
<text x="750.1" y="529.9">3</text>
<text x="751.7" y="537.2">Dipl.-Ing. Brita Meriac</text>
</g>
<g font-size="5.1" fill="#000080">
<text x="642" y="183">V+</text>
<text x="643.2" y="201.2">V-</text>
</g>
</svg>
